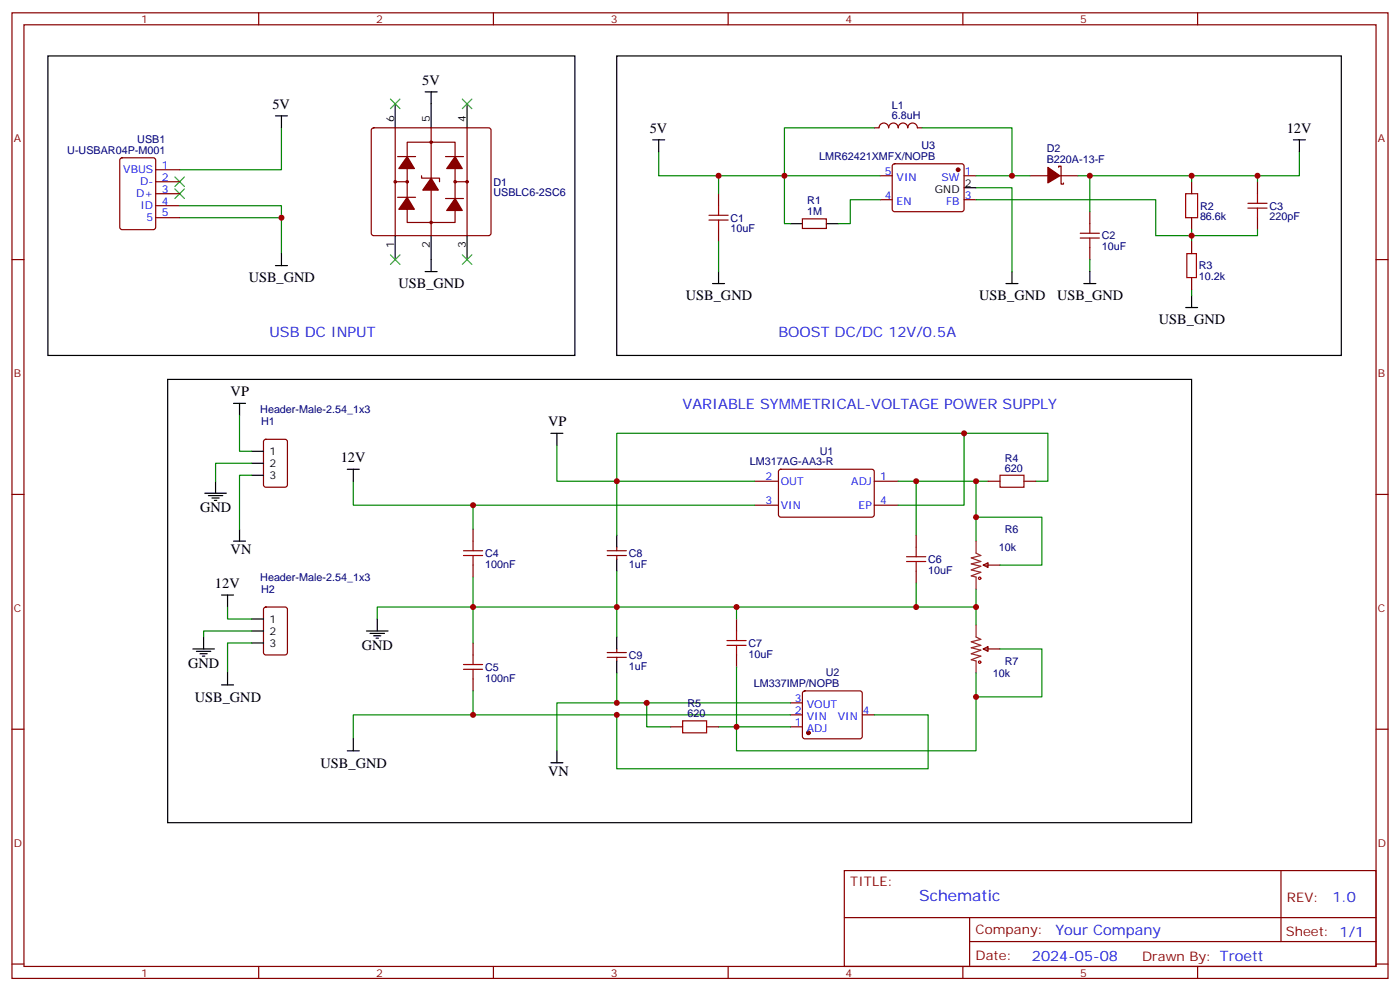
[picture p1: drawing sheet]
<svg xmlns="http://www.w3.org/2000/svg" width="412mm" height="292mm" viewBox="0 0 412 292" stroke-linecap="round" stroke-linejoin="round" font-family="sans-serif">
<g fill="none" stroke="#870000" stroke-width=".35">
<path d="M3.5 3.8h405.4v284.3h-405.4zM7.1 7.3h398.2v277.3h-398.2zM76.2 3.8v3.5M145.3 3.8v3.5M214.5 3.8v3.5M283.6 3.8v3.5M352.8 3.8v3.5M257.5 37.6h1.4a1.41 1.41 0 0 1 1.5-1.4 1.41 1.41 0 0 1 1.4 1.4 1.41 1.41 0 0 1 1.4-1.4 1.41 1.41 0 0 1 1.4 1.4 1.41 1.41 0 0 1 1.4-1.4 1.41 1.41 0 0 1 1.4 1.4 1.41 1.41 0 0 1 1.4-1.4 1.41 1.41 0 0 1 1.4 1.4h1.4M259.3 58.8h3.5M259.3 51.8h3.5M263.1 48.4l.4-.2 20.1 .1 .4 .6-.1 13-.6 .4h-20l-.5-.7v-12.7zM284 58.8h3.5"/>
<path d="M284 51.8h3.5M3.5 76.4h3.6M236.4 64.5h7v2.8h-7zM405.3 76.4h3.6M229.5 138.4l.5-.2h27.1l.4 .7v13l-.7 .4-27.1-.1-.4-.6v-12.7zM3.5 145.6h3.6M222.2 141.7h7.1M222.2 148.8h7.1M257.5 141.7h7.1M257.5 148.8h7.1M405.3 145.6h3.6M3.5 214.7h3.6"/>
<path d="M232.8 214h3.6M232.8 210.5h3.6M232.8 207h3.6M236.6 203.7l.5-.3h16.2l.5 .3 .2 .5v12.7l-.2 .5-.5 .2h-16.2l-.5-.3-.2-.4v-12.7zM254 210.5h3.5M405.3 214.7h3.6M248.7 256.4h156.6v28.2h-156.6zM377.3 256.4v20.9M248.7 270.2h156.5M285.6 277.3h119.6M285.6 270.2v14.1M3.5 283.9h3.6"/>
<path d="M76.2 284.6v3.5M145.3 284.6v3.5M214.5 284.6v3.5M283.6 284.6v3.5M352.8 284.6v3.5M405.3 283.9h3.6"/>
</g>
<g fill="#870000" stroke="#870000" stroke-width=".35">
<circle cx="238.1" cy="215.8" r=".53"/>
<circle cx="282.2" cy="50" r=".53"/>
</g>
<path d="M81.1 34.1h3.6M82.9 34.1v3.5M284 55.3h3.5M81.1 78.2h3.6M82.9 74.7v3.5M232.8 65.9h3.6M243.4 65.9h3.5" fill="none" stroke="#000" stroke-width=".35"/>
<path d="M82.9 37.6v12.4h-30M257.5 37.6h-26.4v28.3h1.7M194 44.7v7.1h65.3M259.3 58.8h-8.8v7.1h-3.6M52.9 64.1h30v10.6" fill="none" stroke="#008700" stroke-width=".35"/>
<path d="M109.6 37.8l.5-.2h33.8l.5 .2 .2 .5v30.4l-.2 .5-.5 .2h-33.8l-.5-.2-.2-.5v-30.4z" fill="#fff" stroke="#870000" stroke-width=".35"/>
<g fill="none" stroke="#000" stroke-width=".35">
<path d="M14.1 16.5h155.2v88.2h-155.2zM181.7 16.5h213.4v88.2h-213.4zM116.4 30.6v7M125.2 27.1h3.6M127 27.1v10.5M137.6 30.6v7M192.3 41.2h3.5M194 41.2v3.5M381 41.2h3.5M382.8 41.2v3.5M116.4 69.4v7M125.2 80h3.6"/>
<path d="M127 69.4v10.6M137.6 69.4v7M211.7 80v3.5M298.1 80v3.5M321 80v3.5M209.9 83.5h3.5M296.3 83.5h3.6M319.3 83.5h3.5M349.2 90.6h3.6M351 87v3.6M49.4 111.7h301.6v130.6h-301.6zM68.8 118.8h3.5"/>
<path d="M70.6 118.8v3.5M74.1 139.9h3.5M74.1 132.9h3.5M74.1 136.4h3.5M102.3 138.2h3.5M104.1 138.2v3.5M162.3 127.6h3.5M164 127.6v3.5M60.3 145.2h6.4M61.4 145.9h4.2M62.4 146.6h2.2M63.1 147.4h.8"/>
<path d="M63.5 141.7v3.5M68.8 159.3h3.5M70.6 155.8v3.5M181.7 157.6v3.5M65.3 175.2h3.5M67 175.2v3.6M181.7 164.6v3.6M56.8 191.1h6.3M57.9 191.8h4.2M58.9 192.5h2.1M59.6 193.2h.7M60 187.6v3.5"/>
<path d="M67 198.2v3.5M74.1 185.8h3.5M74.1 189.3h3.5M74.1 182.3h3.5M107.9 185.8h6.4M109 186.5h4.2M110.1 187.2h2.1M110.8 187.9h.7M111.1 182.3v3.5M181.7 187.6v3.5M181.7 194.6v3.6M65.3 201.7h3.5"/>
<path d="M104.1 217.6v3.5M102.3 221.1h3.5M162.3 224.6h3.5M164 221.1v3.5"/>
</g>
<g fill="none" stroke="#870000" stroke-width=".35">
<path d="M116.4 37.6v31.8M127 37.6v31.8M137.6 37.6v31.8M35.5 46.7l.5-.2h9.2l.6 .4 .1 20-.5 .7h-9.4l-.7-.4v-20zM45.9 53.5h7M45.9 57h7M45.9 50h7M116.4 53.5h3.5M117.1 58.1h5.3M117.1 46.1h5.3M119.9 41.9h14.2v23.6h-14.2zM124.2 51.8v.7h5.3v1"/>
<path d="M131.2 58.5h5.3M131.2 46.1h5.3M134.1 53.5h3.5M211.7 57v3.6M303.4 51.8h5.3M311.9 49.3v-.4h.7v5.3h.7v-.3M312.2 51.8h5.3M351 53.5v3.5M370.4 53.5v3.5M45.9 64.1h7M45.9 60.6h7M211.7 67.6v3.6"/>
<path d="M321 62.3v3.6M321 72.9v3.5M351 64.1v3.5M351 71.2v3.5M370.4 64.1v3.5M351 81.7v3.6M77.8 129.6l.5-.2h5.7l.6 .4 .1 13-.5 .6-5.9 .1-.6-.5-.1-12.9zM139.3 155.8v3.5M269.9 157.6v3.5M291 141.7h3.6M301.6 141.7h3.6M77.8 179l.5-.2h5.7l.6 .4 .1 13-.5 .6-5.9 .1-.6-.5-.1-12.9z"/>
<path d="M139.3 166.4v3.5M178.9 163.6h5.6M178.9 162.2h5.6M181.7 161.1v1.1M181.7 163.6v1M269.9 168.2v3.5M289.6 166.4l1.4-.7v1.4zM289.6 166.4h5M139.3 189.3v3.6M139.3 199.9v3.5M178.9 193.6h5.6M178.9 192.2h5.6"/>
<path d="M181.7 191.1v1.1M181.7 193.6v1M217 182.3v3.5M217 192.9v3.5M289.6 191.1l1.4-.7v1.4zM289.6 191.1h5M197.6 214h3.5M208.1 214h3.6"/>
<circle cx="116.4" cy="53.5" r=".35"/>
<circle cx="119.9" cy="53.5" r=".35"/>
<circle cx="127" cy="41.9" r=".35"/>
<circle cx="134.1" cy="53.5" r=".35"/>
<circle cx="137.6" cy="53.5" r=".35"/>
<circle cx="127" cy="65.5" r=".35"/>
</g>
<g fill="#870000" stroke="#870000" stroke-width=".35">
<path d="M127 52.5l2.1 3.5h-4.6z"/>
<path d="M119.9 58.1l2.2 3.5h-4.6z"/>
<path d="M119.9 46.1l2.2 3.5h-4.6z"/>
<path d="M134.1 58.5l2.1 3.5h-4.6z"/>
<path d="M134.1 46.1l2.1 3.5h-4.6z"/>
<path d="M308.7 49.3l3.5 2.5-3.5 2.1z"/>
</g>
<path d="M115 29.2l2.8 2.8M117.8 29.2l-2.8 2.8M136.2 29.2l2.8 2.8M139 29.2l-2.8 2.8M51.5 52.1l2.8 2.8M51.5 55.6l2.8 2.9M54.3 52.1l-2.8 2.8M54.3 55.6l-2.8 2.9M115 75l2.8 2.9M117.8 75l-2.8 2.9M136.2 75l2.8 2.9M139 75l-2.8 2.9" fill="none" stroke="#3c3" stroke-width=".35"/>
<g fill="none" stroke="#008700" stroke-width=".35">
<path d="M271.6 37.6h26.5v14.2h-10.6M211.7 51.8v5.2M287.5 55.3h10.6v24.7M287.5 58.8h52.9v10.6h30v-1.8M298.1 51.8h5.3M317.5 51.8h3.5v10.5M321 51.8h30v1.7M351 51.8h19.4v1.7M382.8 44.7v7.1h-12.4M52.9 60.6h30v3.5M211.7 71.2v8.8M321 76.4v3.6"/>
<path d="M351 67.6v3.6M351 85.3v1.7M70.6 122.3v10.6h3.5M74.1 136.4h-10.6v5.3M74.1 139.9h-3.5v15.9M164 131.1v10.6h17.7v-14.1h102.3v21.2h-19.4M284 127.6h24.7v14.1h-3.5M104.1 141.7v7.1h35.2M222.2 148.8h-82.9v7M222.2 141.7h-40.5v15.9M264.6 141.7h5.3v15.9M269.9 141.7h21.1"/>
<path d="M287.5 152.3h19.4v14.1h-12.3M287.5 141.7v17.6M67 178.8v3.5h7.1M139.3 169.9v19.4M181.7 168.2v19.4M217 178.8v3.5M269.9 171.7v7.1h-158.8v3.5M287.5 173.5v5.3h-17.6M287.5 178.8v5.2M74.1 189.3h-7.1v8.9M74.1 185.8h-14.1v1.8M181.7 198.2v8.8h51.1"/>
<path d="M217 196.4v17.6h15.8M287.5 198.2v7M294.6 191.1h12.3v14.1h-19.4v15.9h-70.5v-7.1h-5.3M139.3 203.4v7.1h93.5M139.3 210.5h-35.2v7.1M181.7 207h-17.7v14.1M181.7 210.5v15.9h91.7v-15.9h-15.9M190.5 207v7h7.1"/>
</g>
<g fill="none" stroke="#a10000" stroke-width=".35">
<path d="M349.2 57h3.6v7.1h-3.6zM367.6 59.9h5.6M370.4 57v2.9M208.8 64.8h5.7M208.8 63.4h5.7M211.7 60.6v2.8M211.7 64.8v2.8M318.2 68.7h5.6M318.2 70.1h5.6M321 65.9v2.8M321 70.1v2.8M349.6 74.7h2.8v7h-2.8z"/>
<path d="M367.6 61.3h5.6M370.4 61.3v2.8M294.6 139.9h7v3.6h-7zM139.3 159.3v2.9M136.5 162.2h5.7M136.5 163.6h5.7M139.3 163.6v2.8M267.1 163.9h5.6M267.1 165.3h5.6M269.9 161.1v2.8M269.9 165.3v2.9M136.5 195.7h5.7"/>
<path d="M136.5 197.1h5.7M139.3 192.9v2.8M139.3 197.1v2.8M214.1 188.6h5.7M214.1 190h5.7M217 185.8v2.8M217 190v2.9M201.1 212.3h7v3.5h-7z"/>
<circle cx="288.6" cy="170.3" r=".35"/>
<circle cx="288.6" cy="195" r=".35"/>
</g>
<path d="M287.5 159.3v3.6l1.4 .7-2.8 .7 2.8 1-2.8 .8 2.8 .7-2.8 1 2.8 .7-2.8 1.1 1.4 .3v3.6M287.5 184v3.6l1.4 .7-2.8 .7 2.8 1-2.8 .7 2.8 .8-2.8 1 2.8 .7-2.8 1.1 1.4 .3v3.6" fill="none" stroke="#8c2424" stroke-width=".35"/>
<g fill="#c00">
<circle cx="231.1" cy="51.8" r=".88"/>
<circle cx="211.7" cy="51.8" r=".88"/>
<circle cx="298.1" cy="51.8" r=".88"/>
<circle cx="321" cy="51.8" r=".88"/>
<circle cx="351" cy="69.4" r=".88"/>
<circle cx="351" cy="51.8" r=".88"/>
<circle cx="370.4" cy="51.8" r=".88"/>
<circle cx="139.3" cy="178.8" r=".88"/>
<circle cx="139.3" cy="148.8" r=".88"/>
<circle cx="139.3" cy="210.5" r=".88"/>
<circle cx="217" cy="178.8" r=".88"/>
<circle cx="181.7" cy="178.8" r=".88"/>
<circle cx="181.7" cy="141.7" r=".88"/>
<circle cx="181.7" cy="207" r=".88"/>
<circle cx="181.7" cy="210.5" r=".88"/>
<circle cx="217" cy="214" r=".88"/>
<circle cx="190.5" cy="207" r=".88"/>
<circle cx="284" cy="127.6" r=".88"/>
<circle cx="269.9" cy="141.7" r=".88"/>
<circle cx="287.5" cy="141.7" r=".88"/>
<circle cx="269.9" cy="178.8" r=".88"/>
<circle cx="287.5" cy="178.8" r=".88"/>
<circle cx="287.5" cy="152.3" r=".88"/>
<circle cx="287.5" cy="205.2" r=".88"/>
<circle cx="82.9" cy="64.1" r=".88"/>
</g>
<text font-size="4.6" fill="#00f" x="270.8" y="265.4">Schematic</text>
<g font-size="4.2">
<text x="124.4" y="24.9">5V</text>
<text x="80.3" y="32">5V</text>
<text x="191.4" y="39.1">5V</text>
<text x="379" y="39">12V</text>
<text x="73.3" y="83.1">USB_GND</text>
<text x="117.4" y="84.9">USB_GND</text>
<text x="202" y="88.4">USB_GND</text>
<text x="288.5" y="88.4">USB_GND</text>
<text x="311.4" y="88.4">USB_GND</text>
<text x="341.4" y="95.5">USB_GND</text>
<text x="67.9" y="116.7">VP</text>
<text x="161.4" y="125.5">VP</text>
<text x="100.4" y="136.1">12V</text>
<text x="58.9" y="150.9">GND</text>
<text x="67.9" y="163.2">VN</text>
<text x="63.3" y="173.1">12V</text>
<text x="106.5" y="191.5">GND</text>
<text x="55.4" y="196.7">GND</text>
<text x="57.4" y="206.6">USB_GND</text>
<text x="94.4" y="226">USB_GND</text>
<text x="161.4" y="228.5">VN</text>
</g>
<g font-size="4.2" fill="#00f">
<text x="79.4" y="99.4">USB DC INPUT</text>
<text x="229.3" y="99.4">BOOST DC/DC 12V/0.5A</text>
<text x="201.1" y="120.5">VARIABLE SYMMETRICAL-VOLTAGE POWER SUPPLY</text>
<text x="392.5" y="265.6">1.0</text>
<text x="310.9" y="275.2">Your Company</text>
<text x="304" y="283">2024-05-08</text>
</g>
<g font-size="3.9" fill="#800">
<text x="250.5" y="260.9">TITLE:</text>
<text x="379.1" y="265.6">REV:</text>
<text x="287.4" y="275.1">Company:</text>
<text x="378.7" y="275.8">Sheet: 1/1</text>
<text x="287.4" y="282.8">Date:</text>
<text x="336.4" y="282.9">Drawn By: Troett</text>
</g>
<g font-size="3.2" fill="#800">
<text x="41.6" y="6.8">1</text>
<text x="110.8" y="6.8">2</text>
<text x="179.9" y="6.8">3</text>
<text x="249.1" y="6.8">4</text>
<text x="318.2" y="6.8">5</text>
<text x="4.1" y="41.9">A</text>
<text x="405.9" y="41.9">A</text>
<text x="4.1" y="111">B</text>
<text x="405.9" y="111">B</text>
<text x="4.1" y="180.2">C</text>
<text x="405.9" y="180.2">C</text>
<text x="4.1" y="249.3">D</text>
<text x="405.9" y="249.3">D</text>
<text x="41.6" y="287.6">1</text>
<text x="110.8" y="287.6">2</text>
<text x="179.9" y="287.6">3</text>
<text x="249.1" y="287.6">4</text>
<text x="318.2" y="287.6">5</text>
</g>
<g font-size="3.2">
<text x="116.1" y="35.9" transform="rotate(-90 116.1 35.9)">6</text>
<text x="126.6" y="35.9" transform="rotate(-90 126.6 35.9)">5</text>
<text x="137.2" y="35.9" transform="rotate(-90 137.2 35.9)">4</text>
<text x="275.4" y="56.7">GND</text>
<text x="284.2" y="54.9">2</text>
<text x="116.1" y="73.2" transform="rotate(-90 116.1 73.2)">1</text>
<text x="126.6" y="73.2" transform="rotate(-90 126.6 73.2)">2</text>
<text x="137.2" y="73.2" transform="rotate(-90 137.2 73.2)">3</text>
<text x="79.4" y="133.9">1</text>
<text x="79.4" y="137.5">2</text>
<text x="79.4" y="141">3</text>
<text x="79.4" y="183.3">1</text>
<text x="79.4" y="190.4">3</text>
<text x="79.4" y="186.9">2</text>
</g>
<g font-size="3.2" fill="#000080">
<text x="262.8" y="35.2">6.8uH</text>
<text x="262.8" y="32">L1</text>
<text x="19.8" y="45.3">U-USBAR04P-M001</text>
<text x="40.5" y="42.1">USB1</text>
<text x="241.3" y="47.1">LMR62421XMFX/NOPB</text>
<text x="271.4" y="44">U3</text>
<text x="308.3" y="47.9">B220A-13-F</text>
<text x="308.3" y="44.7">D2</text>
<text x="145.3" y="57.8">USBLC6-2SC6</text>
<text x="145.3" y="54.7">D1</text>
<text x="215.2" y="65.3">C1</text>
<text x="237.8" y="63.4">1M</text>
<text x="237.8" y="60.2">R1</text>
<text x="353.5" y="64.9">86.6k</text>
<text x="353.5" y="61.7">R2</text>
<text x="373.9" y="64.9">220pF</text>
<text x="373.9" y="61.7">C3</text>
<text x="215.2" y="68.4">10uF</text>
<text x="324.6" y="70.5">C2</text>
<text x="324.6" y="73.7">10uF</text>
<text x="353.1" y="82.6">10.2k</text>
<text x="353.1" y="79.3">R3</text>
<text x="76.7" y="121.6">Header-Male-2.54_1x3</text>
<text x="76.9" y="125.1">H1</text>
<text x="220.8" y="137">LM317AG-AA3-R</text>
<text x="241.5" y="134.1">U1</text>
<text x="296" y="135.9">R4</text>
<text x="296" y="138.9">620</text>
<text x="296" y="157">R6</text>
<text x="142.9" y="167.2">100nF</text>
<text x="142.9" y="164">C4</text>
<text x="185.2" y="167.2">1uF</text>
<text x="185.2" y="164">C8</text>
<text x="273.4" y="165.8">C6</text>
<text x="294.2" y="162.3">10k</text>
<text x="76.7" y="171">Header-Male-2.54_1x3</text>
<text x="273.4" y="169">10uF</text>
<text x="76.9" y="174.5">H2</text>
<text x="220.5" y="190.5">C7</text>
<text x="142.9" y="197.5">C5</text>
<text x="185.2" y="197.2">1uF</text>
<text x="185.2" y="194">C9</text>
<text x="220.5" y="193.7">10uF</text>
<text x="296" y="195.8">R7</text>
<text x="142.9" y="200.7">100nF</text>
<text x="222" y="202.4">LM337IMP/NOPB</text>
<text x="243.2" y="199.2">U2</text>
<text x="292.4" y="199.3">10k</text>
<text x="202.5" y="208.3">R5</text>
<text x="202.5" y="211.2">620</text>
</g>
<g font-size="3.2" fill="#00f">
<text x="36.3" y="51">VBUS</text>
<text x="47.6" y="53.2">2</text>
<text x="47.6" y="49.6">1</text>
<text x="260.6" y="51.4">5</text>
<text x="264.1" y="53.2">VIN</text>
<text x="277.4" y="53.2">SW</text>
<text x="284.2" y="51.4">1</text>
<text x="40.1" y="58.1">D+</text>
<text x="41.3" y="54.6">D-</text>
<text x="47.6" y="56.7">3</text>
<text x="260.6" y="58.5">4</text>
<text x="284.2" y="58.5">3</text>
<text x="41.4" y="61.6">ID</text>
<text x="43.1" y="65.2">5</text>
<text x="47.6" y="63.7">5</text>
<text x="47.6" y="60.2">4</text>
<text x="264.1" y="60.2">EN</text>
<text x="278.7" y="60.2">FB</text>
<text x="225.5" y="141.4">2</text>
<text x="230" y="142.8">OUT</text>
<text x="250.8" y="142.8">ADJ</text>
<text x="259.3" y="141.4">1</text>
<text x="225.5" y="148.4">3</text>
<text x="230" y="149.8">VIN</text>
<text x="252.9" y="149.8">EP</text>
<text x="259.3" y="148.4">4</text>
<text x="234.2" y="206.6">3</text>
<text x="237.7" y="208.4">VOUT</text>
<text x="234.2" y="213.7">1</text>
<text x="234.2" y="210.1">2</text>
<text x="237.7" y="215.4">ADJ</text>
<text x="237.7" y="211.9">VIN</text>
<text x="246.8" y="211.9">VIN</text>
<text x="254.2" y="210.1">4</text>
</g>
</svg>
